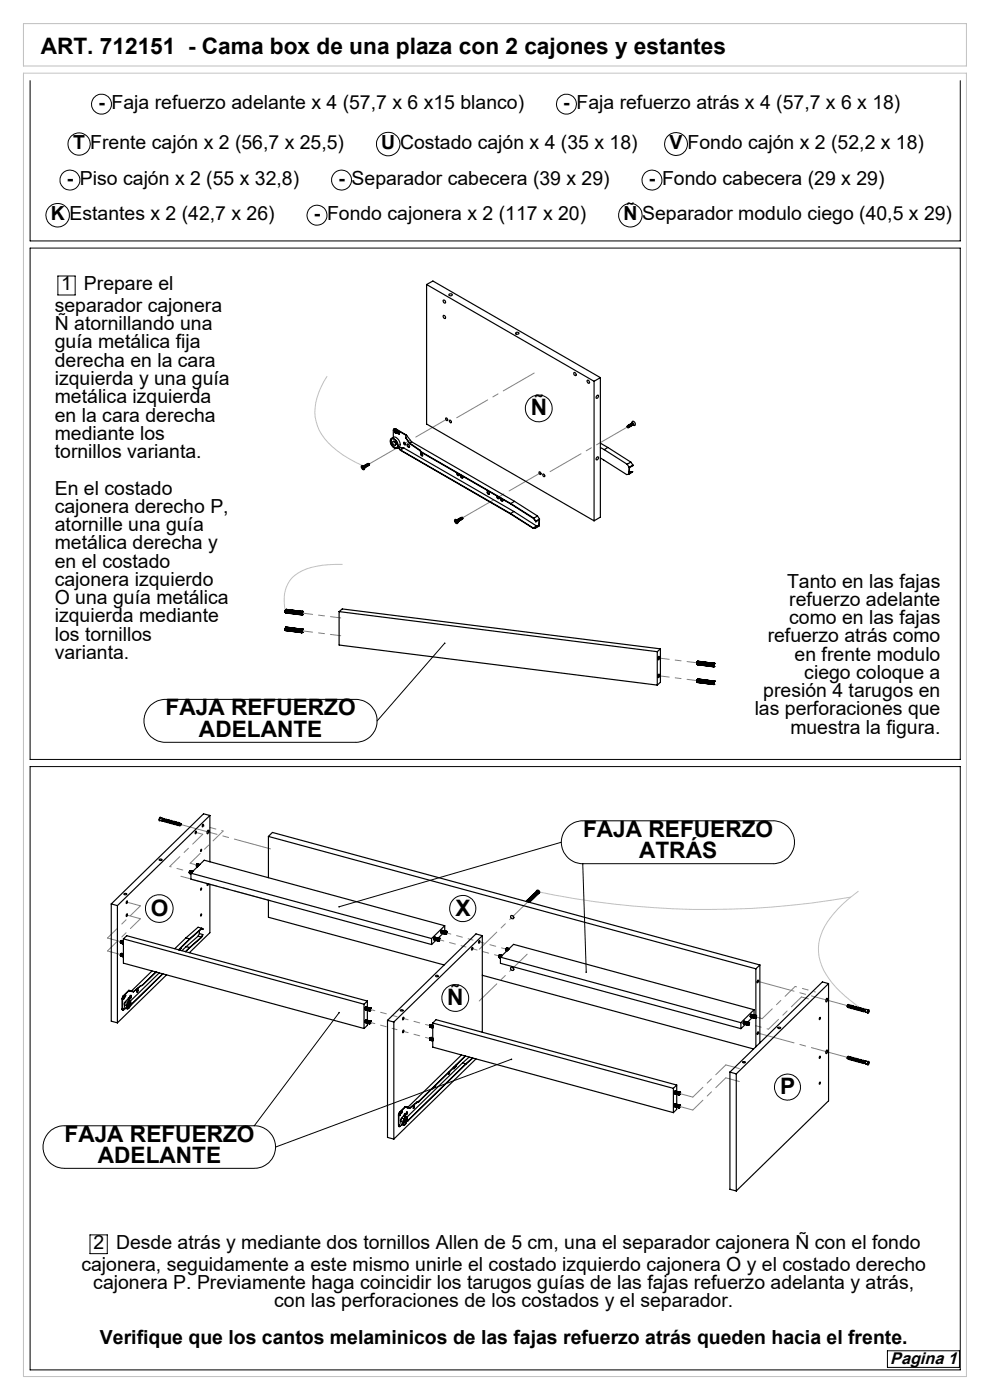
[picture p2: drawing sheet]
<svg xmlns="http://www.w3.org/2000/svg" width="210mm" height="297mm" viewBox="0 0 210 297" stroke-linecap="round" stroke-linejoin="round" font-family="sans-serif">
<path d="M5 15.5h200v276.5h-200zM5 5h200v9h-200zM69.4 79.8a13.5 13.5 0 0 0-2.5 8.7 11 11 0 0 0 4.7 7.2 27.2 27.2 0 0 0 5.4 3.1M72.7 119.7a17.8 17.8 0 0 0-9.4 1.8 6.8 6.8 0 0 0-2.9 7.2l.1 .9M113.5 189.1a174.4 174.4 0 0 0 67 1.2M182.1 189.1a21.2 21.2 0 0 0-8 9.3 9.7 9.7 0 0 0 1.8 9.3 29.8 29.8 0 0 0 8.1 7.1" fill="none" stroke="#c0c0c0" stroke-width=".21"/>
<g fill="none" stroke="#000" stroke-width=".21">
<path d="M6.4 17.1v34h197.3v-34M6.4 52.6h197.3v108.5h-197.3zM12.3 58.6h3.6v4h-3.6zM94.3 136.5l-14.3 16.4M31.8 149.8a4.5 4.5 0 0 1 3.3-1.4h40.4a4.6 4.6 0 0 1 4.5 4.5 4.6 4.6 0 0 1-4.5 4.6h-40.4a4.6 4.6 0 0 1-4.2-2.8 4.6 4.6 0 0 1 .9-4.9zM6.4 162.6h197.3v128h-197.3zM119.1 178.7l-47.2 13.7M120.4 175.5l.2-.2a4.5 4.5 0 0 1 3-1.2h40.4a4.6 4.6 0 0 1 4.5 4.6 4.6 4.6 0 0 1-4.5 4.5h-40.4a4.5 4.5 0 0 1-4.2-2.8 4.5 4.5 0 0 1 1-4.9zM123.6 183.2l.8 23M71.9 214.8l-18 24M108.5 224.7l-50 18.6M10.2 240.4a4.3 4.3 0 0 1 3.5-1.6h40.2a4.5 4.5 0 0 1 4.6 4.5 4.5 4.5 0 0 1-4.6 4.6h-40.2a4.5 4.5 0 0 1-4.1-2.7 4.5 4.5 0 0 1 .6-4.8z"/>
<path d="M19.1 262h3.7v4h-3.7zM188.2 286.6h15.3v3.5h-15.3z"/>
<circle cx="14.8" cy="38.2" r="2.13"/>
<circle cx="16.8" cy="30.6" r="2.36"/>
<circle cx="21.5" cy="22.1" r="2.12"/>
<circle cx="72.4" cy="38.2" r="2.13"/>
<circle cx="82.3" cy="30.6" r="2.49"/>
<circle cx="120.2" cy="22.1" r="2.1"/>
<circle cx="138.3" cy="38.2" r="2.12"/>
<circle cx="143.4" cy="30.5" r="2.42"/>
<circle cx="12.2" cy="45.7" r="2.49"/>
<circle cx="67.2" cy="45.7" r="2.1"/>
<circle cx="133.7" cy="45.7" r="2.49"/>
<circle cx="114.3" cy="86.7" r="2.85"/>
<circle cx="33.8" cy="192.7" r="2.93"/>
<circle cx="98.1" cy="192.8" r="2.78"/>
<circle cx="96.6" cy="211.7" r="2.85"/>
<circle cx="167.1" cy="230.6" r="2.76"/>
</g>
<path d="M43 175.1l4.3 1.2M40.3 185l-4.3-1.2M163 218.3l-4.3-1.1M168.7 209.3l4.3 1.1" fill="none" stroke="#808080" stroke-width=".21" stroke-dasharray="15.2 1.3 1.3 1.3" stroke-dashoffset="14.9"/>
<path d="M47.3 176.3l-7 6.8M29.8 192.2l-7 6.8M29.8 194.9l-7 6.8M36 183.8l7-6.8M161.7 216.1l7-6.8M170 211.5l-7 6.8M147 235.5l7-6.8M147 232.7l7-6.8" fill="none" stroke="#808080" stroke-width=".21" stroke-dasharray="15.2 1.3 1.3 1.3" stroke-dashoffset="12.3"/>
<path d="M43 177l-1.5-.4M22.8 199l2.9 .8M26.9 191.4l2.9 .8M26.9 194.1l2.9 .8M40.3 183.1l1.5 .4M22.8 201.7l2.9 .8M160.2 215.7l1.5 .4M171.5 211.9l-1.5-.4M144.1 232l2.9 .7M144.1 234.7l2.9 .8M154 228.7l2.8 .7M154 225.9l2.8 .8" fill="none" stroke="#808080" stroke-width=".21" stroke-dasharray="15.2 1.3 1.3 1.3"/>
<path d="M94.6 197.9l5.7 1.5M101.7 199.8l5.7 1.6M78.5 214.1l5.7 1.6M84.2 218.4l-5.7-1.5M85.5 216.1l5.8 1.5M98.8 200.9l-5.7-1.6M105.9 202.8l-5.7-1.5M91.3 220.4l-5.8-1.6" fill="none" stroke="#808080" stroke-width=".21" stroke-dasharray="15.2 1.3 1.3 1.3" stroke-dashoffset="14.2"/>
<path d="M38.4 174.9l19 5.2M38.4 185.9l19 5.2M160.8 208.2l19 5.2M160.8 219.2l19 5.1" fill="none" stroke="#808080" stroke-width=".21" stroke-dasharray="15.2 1.3 1.3 1.3" stroke-dashoffset="7.3"/>
<path d="M101.7 201.4l10.1-9.9M101.7 212.4l10.1-10" fill="none" stroke="#808080" stroke-width=".21" stroke-dasharray="15.2 1.3 1.3 1.3" stroke-dashoffset="10"/>
<path d="M78.3 98.4l16.5-9.5M96.9 88.6l16.4-9.5M133.1 90.6l-16.4 9.5M114.6 100.4l-16.5 9.5" fill="none" stroke="#808080" stroke-width=".21" stroke-dasharray="15.2 1.3 1.3 1.3" stroke-dashoffset="7.7"/>
<path d="M64.1 133.8l8.2 1.1M72.3 131.1l-8.2-1M139.8 139.6l8.1 1M139.8 143.4l8.1 1" fill="none" stroke="#808080" stroke-width=".21" stroke-dasharray="15.2 1.3 1.3 1.3" stroke-dashoffset="13"/>
<g fill="#000">
<path d="M94.2 136.3l.3 .1-.1 .2h-.2z"/>
<path d="M71.8 214.7v.2l.2 .1 .1-.2h-.2l.1-.1zM108.4 224.6v.3h.2l.1-.2h-.2l.1-.1zM124.2 206.2l.2 .2a.16 .16 0 0 0 .1-.2 .16 .16 0 0 0-.3 0zM71.8 192.2v.2h.1l-.1 .1h.3l-.1-.3z"/>
</g>
<g fill="none" stroke="#000" stroke-width=".25">
<path d="M90.5 60.4l35.5 20.5M90.5 60.4l1.3-.8 35.6 20.5M90.5 60.4v29.6l35.5 20.5M94.1 66.9a.41 .41 0 0 1 .4 .2 .41 .41 0 0 1-.1 .5 .49 .49 0 0 1-.3-.7zM94.1 63.7a.34 .34 0 0 1 .4 .2 .34 .34 0 0 1-.2 .4l-.2-.2zM95.3 62.4a.34 .34 0 0 1 .4-.1 .34 .34 0 0 1 .2 .3 .34 .34 0 0 1-.4 .2 .34 .34 0 0 1-.2-.4zM109.5 70.5a.31 .31 0 0 1 .4 0 .31 .31 0 0 1 .1 .3 .34 .34 0 0 1-.4 .1 .34 .34 0 0 1-.2-.3zM121.7 79.1a.35 .35 0 0 1 .5 .1 .35 .35 0 0 1-.2 .5l-.3-.3zM76.7 98.8a.48 .48 0 0 1 .5 .3 .48 .48 0 0 1-.1 .6 .69 .69 0 0 1-.4-.9zM76.8 99.1h.1M76.8 99.1l.1 .1M76.8 99.1l.2 .1"/>
<path d="M76.9 99.1v-.2v.5M76.9 99.2v.2M77 98.8l.3 .4M77 99.3l.2 .1zM77 99.2l.2 .1M77 99.1h-.1M77 99.2h-.1M77 99.4h-.1M77.1 98.8l.2 .1 .2 .2-.2 .1M77.3 99v.2M77.3 98.9h.2l-.1 .2M77.3 99.2h.1"/>
<path d="M77.3 99.2v.2M77.4 98.8v.3l.2-.1a.23 .23 0 0 0-.1-.2 .23 .23 0 0 0-.3 0M77.5 98.8h.1v.2M77.5 98.7l.1 .3 .2-.1a.23 .23 0 0 0-.1-.2 .23 .23 0 0 0-.3 0M77.6 98.7h.2v.2M77.7 98.6l.2 .3 .1-.1a.23 .23 0 0 0-.1-.3 .23 .23 0 0 0-.3 .1M77.8 98.5a.2 .2 0 0 1 .3 0 .2 .2 0 0 1-.1 .3l-.1-.3M77.8 98.6l.2 .1v.1M77.9 98.4a.2 .2 0 0 1 .3 0 .2 .2 0 0 1 0 .3l-.1-.3M78 98.5l.2 .1-.1 .1M78.2 98.4l.1-.1 .1 .3M78.3 98.6h.1"/>
<path d="M82.9 93.1a1.34 1.34 0 0 1 1.5 1.8 .68 .68 0 0 1-.7 .2 .68 .68 0 0 1-.6-.5 1.4 1.4 0 0 1-.2-1.5zM83 93a1.09 1.09 0 0 1 1.2-.1 1.09 1.09 0 0 1 .6 1v.7l-.6 .5M83 93.2a1.06 1.06 0 0 1 1.3 1.1 .54 .54 0 0 1-.2 .7 .54 .54 0 0 1-.7-.2 1.26 1.26 0 0 1-.4-1.6zM83.1 93.1a1.27 1.27 0 0 0 1.1 1.8M83.3 93.7a.4 .4 0 0 1 .5 .2 .4 .4 0 0 1-.1 .5l-.4-.3zM83.4 93.7a.46 .46 0 0 1 .5 .2 .46 .46 0 0 1-.1 .5M83.7 91.4l.1-.1 .2 .1v.6l-.3-.4M83.7 91.4v.2M83.8 91.6l.3 .3M83.8 91.4h-.1M83.8 91.6h-.1M83.8 91.4v.2"/>
<path d="M83.9 91a.26 .26 0 0 0-.3 0 .26 .26 0 0 0-.2 .3v1.5M83.9 91.3l-.1 .1M83.9 91l2.2 1.3M84 91h-.4M84 91h-.1M84 91l2.2 1.3M84.3 91.6a.3 .3 0 0 1 .4 .1 .3 .3 0 0 1-.1 .4l-.3-.3zM84.4 91.5l.1 .4 .2 .2M84.4 94.9l.1 .1M84.5 95h.1M84.5 94.9v.1M84.5 94.9l1.1 .1"/>
<path d="M84.5 94.9l.4 .5M84.5 95l.4 .5M84.9 95.4v.1M84.9 95.5h.1M84.9 95.5l23.4 13.5 4.8 3.1 .5-.1M84.9 95.5l23.4 13.4M85.6 95h.1M85.6 95l-.7 .4M85.7 93.8a.27 .27 0 0 1 .3 .2 .27 .27 0 0 1-.2 .4zM85.7 95l23.3 13.5M85.7 95l-.8 .5M85.7 93.8v.2l.3 .3"/>
<path d="M86.1 92.3v.1M86.1 92.4h.1M86.1 92.8l.8 1.2M86.1 92.4v.5l.8 1.2 2.2 1.5M86.2 92.3h.1M86.2 92.3h-.1M86.2 92.3l-.1 .1M86.2 92.3l1.1 1.4M86.4 94.3a.34 .34 0 0 1 .4 .2 .34 .34 0 0 1-.2 .4l-.2-.3zM86.5 94.2l-.1 .3 .4 .4M86.9 94l2.2 1.5M87.3 93.7l-.4 .3"/>
<path d="M87.3 93.7l21.8 12.7M89.1 95.5l.3 .3M89.1 95.5v.1M89.1 95.6l.3 .4M89.2 95.8v.5M89.2 95.8h.1M89.3 96.3l.3 .4M89.3 96.3h-.1M89.3 95.9v.4M89.4 95.8l18.9 11M89.4 96l18.9 10.9 4.9 3.1 .5 .7M89.4 95.8v.2"/>
<path d="M89.6 96.1v.6l-.4-.4M94.5 88.7a.27 .27 0 0 1 .4 .2 .27 .27 0 0 1-.1 .3zM95.3 89.2a.27 .27 0 0 1 .4 .1 .27 .27 0 0 1-.2 .4zM124.5 80.7a.32 .32 0 0 1 .5 .2 .32 .32 0 0 1-.2 .4zM126 80.9v29.6M126.6 83.9l.2-.1a.33 .33 0 0 1 .1 .5 .33 .33 0 0 1-.5 0zM126.6 97l.2-.1a.3 .3 0 0 1 .1 .4 .3 .3 0 0 1-.5 .1zM127.4 94.9l.8 .5M127.4 97.2l5.5 3.5 .5-.1M127.4 94l1.5 .9M127.4 80.1v29.6l-1.4 .8M127.4 80.1l-1.4 .8"/>
<path d="M128.2 95.4l4.8 3.1M128.9 94.9l-.7 .5M128.9 94.9l4.9 3.1M133 90.5l.2 .2zM133 98.5l.5 .6M133.2 90.7h.1M133.2 90.6v.1M133.2 90.6l.1 .1M133.3 90.7h-.2M133.3 90.6h.2a.24 .24 0 0 0-.1-.3 .24 .24 0 0 0-.3 .1h.2v.2M133.3 90.3l.2 .1v.1M133.4 90.2l.2 .4a.23 .23 0 0 0-.1-.3 .23 .23 0 0 0-.3 0"/>
<path d="M133.5 99.1l-.1 1.5M133.5 90.2h.2v.2M133.5 100l.2 .1M133.6 90.1l.2 .3a.23 .23 0 0 0-.1-.3 .23 .23 0 0 0-.3 .1M133.7 90.1l.1 .2M133.8 90l.1 .3a.23 .23 0 0 0 0-.3 .23 .23 0 0 0-.3 .1M133.8 90a.2 .2 0 0 1 .3-.1 .2 .2 0 0 1 0 .3l-.2-.2M133.8 98l-.8 .5M133.8 98l.5 .7M133.8 90l.2 .2M133.9 89.8a.25 .25 0 0 1 .3 0 .25 .25 0 0 1 .2 .3l-.4-.2M134.1 89.7a.3 .3 0 0 1 .1-.4 .3 .3 0 0 1 .4 .3 .35 .35 0 0 1 .2 .4 .35 .35 0 0 1-.4 .2l-.1-.1"/>
<path d="M134.1 89.7l.3 .1v.2l-.2 .1 .1-.1M134.3 98.7l-.8 .4M134.3 98.7l-.8 .5v1.2l.7-.4M96.4 110.3a.48 .48 0 0 1 .6 .2 .48 .48 0 0 1-.1 .6 .69 .69 0 0 1-.5-.8zM96.6 110.6l.1 .1M96.6 110.6h.1M96.6 110.5h.1M96.6 110.5l.2 .1M96.6 110.5v.1M96.7 110.6v-.3v.6M96.7 110.7v.2M96.8 110.2l.3 .4"/>
<path d="M96.8 110.7l.2 .1zM96.8 110.6l.2 .1M96.8 110.5l-.1 .1M96.8 110.6l-.1 .1M96.8 110.8l-.1 .1M96.9 110.3h.2l.2 .3h-.2M97 110.5l.1 .1M97.1 110.3l.2 .1v.1M97.1 110.6h.1M97.1 110.6v.2M97.2 110.2l.1 .3h.1a.23 .23 0 0 0-.1-.3 .23 .23 0 0 0-.3 .1M97.3 110.2h.1v.2"/>
<path d="M97.3 100.5v.4a.31 .31 0 0 1-.3-.2 .31 .31 0 0 1 0-.3v.3l.3 .2M97.3 110.1l.2 .3 .1-.1a.23 .23 0 0 0-.1-.2 .23 .23 0 0 0-.3 .1M97.4 110.1l.2 .2M97.5 110a.21 .21 0 0 1 .4-.1 .2 .2 0 0 1-.1 .3l-.1-.2M97.5 110l.1 .3 .2-.1a.23 .23 0 0 0-.1-.2 .23 .23 0 0 0-.3 .1M97.6 110l.2 .2M97.7 109.9a.2 .2 0 0 1 .3-.1 .2 .2 0 0 1 0 .3l-.1-.2M97.8 109.9l.2 .2M98 109.8h.1l.1 .2M98.1 101a.23 .23 0 0 1 .1 .4 .23 .23 0 0 1-.4-.1l-.1-.5 .2 .4 .2 .2M98.1 110h.1M103.4 104v.5"/>
<path d="M103.4 104.5l.4 .3M103.4 104.5h.1M103.4 104.1v.4M103.8 104.3v.6l-.3-.1-.1-.3M105.7 105.4l.1 .4a.31 .31 0 0 1-.3-.2 .31 .31 0 0 1 0-.3v.2l.3 .3M106.2 105.7a.37 .37 0 0 0 0 .4 .37 .37 0 0 0 .4 .2v-.4M106.3 105.7l.1 .4 .2 .2M108.3 108.9l4.8 3.1M108.3 106.8l4.9 3.1M109 108.5l4.8 3.1M109 108.5l-.7 .4M109.1 106.4l-.8 .4"/>
<path d="M109.1 106.4l4.9 3.1M113.2 109.9l.5 .7M113.6 111.9v.1M113.6 111.9l-.5 .1M113.7 110.6v.1M113.7 110.7l.7-.4-.1 1.2M113.8 111.6l-.7 .4M114 109.5l-.8 .4M114 109.5l.4 .6M114.3 111.5l-.5 .1M114.3 111.5l-.7 .4M114.4 100.1a.28 .28 0 0 1 .3 .2 .28 .28 0 0 1-.2 .3l-.1-.1z"/>
<path d="M114.4 110.1l-.7 .5M114.4 110.1v1.5l-.8 .4M115.1 100.6a.26 .26 0 0 1 .4 .2 .26 .26 0 0 1-.2 .3zM133.7 100.1l-.2 .1M134.2 100l-.8 .6M134.2 100l-.5 .1M60.5 133.5h.1M60.5 129.7v.1M60.5 129.8h.1M60.5 129.9h.1M60.5 133.6l3.4 .4M60.5 133.4l3.4 .4"/>
<path d="M60.5 129.7l3.4 .5M60.5 129.7l3.4 .4M60.5 129.9l3.4 .4M60.5 133.6h.1M60.5 133.4v.1M60.5 133.5l3.4 .4M60.5 129.7h.1M60.5 133.5v.1M60.5 133.5l3.4 .5M60.5 133.7h.1M60.5 133.3h.1M60.5 133.6v.1"/>
<path d="M60.5 129.6l3.4 .5M60.5 129.6h.1M60.5 129.5v.1M60.5 129.5h.1M60.5 133.7l3.4 .4M60.5 133.3l3.4 .5M60.5 133.7l3.4 .5M60.5 133.3l3.5 .4M60.5 129.8l3.4 .4M60.5 129.5l3.4 .5M60.5 130l3.5 .4M60.5 129.5l3.5 .4"/>
<path d="M60.5 129.9l.1 .1 3.4 .5M60.5 133.4h.1M60.5 133.7l.1 .1M60.5 129.8v.1M60.6 133.2l-.1 .1M60.6 133.2h.1M60.6 133.8h.1M60.6 133.1l-.1 .6M60.6 129.5h-.1M60.6 129.4l3.4 .4M60.6 129.4l-.1 .5M60.6 133.1h.1"/>
<path d="M60.6 129.4h.1M60.6 133.8l3.4 .4M60.6 133.2l3.4 .4M60.6 129.4l3.4 .5M60.6 129.4l-.1 .2M60.6 133.1l-.1 .3M60.6 133.1l3.4 .5M60.6 133.1l3.4 .4M60.6 129.3h.1M60.6 129.3l3.5 .4M60.7 129.3h.1M60.7 133l-.1 .1"/>
<path d="M60.7 133l3.4 .5M63.9 133.8v.1M63.9 133.8h.1M63.9 133.9h.1M63.9 134.1h.1M63.9 130.1h.1M63.9 130.1v.1M63.9 130.2h.1M63.9 130.3h.1M63.9 134h.1M63.9 130h.1M63.9 134.2h.2"/>
<path d="M63.9 134.1l.1 .1M63.9 134v.1M63.9 130.3l.1 .1M63.9 130.2v.1M64 133.7h.1M64 134.2h.1M64 133.6h.1M64 129.9h.1M64 129.8v.1M64 130.4h.1M64 129.9l-.1 .5h.2M64 133.7l-.1 .5"/>
<path d="M64 133.7h-.1M64 133.6v.1M64 129.9l-.1 .1M64 129.8h.1M64 130.4v.1M64 130.5h.1M64 129.7h.1M64 133.5h.1M64 129.7v.1M64 133.5v.1M64.1 133.5h.1M64.1 133.6l.1 .3-.2 .2z"/>
<path d="M64.1 134.2h.1M64.1 129.7h-.1M64.1 129.7h.1M64.1 129.8l.1 .4-.2 .1zM64.1 130.4h.1M64.1 129.7l.1 .1M64.1 134.1v.1M64.1 134.1l-.1 .1M64.1 133.5l.1 .1M64.1 130.3l-.1 .1M64.1 129.7v.1M64.1 133.5v.1"/>
<path d="M64.1 133.6h.1M71.9 129.7l67.5 8.6M71.9 129.7v7.1l67.5 8.5M71.9 129.7l.7-.5 67.5 8.5M139.4 138.3v7M139.7 139.3a.37 .37 0 0 1 .2 .3 .37 .37 0 0 1-.3 .3zM140.1 137.7v7l-.7 .6M140.1 137.7l-.7 .6M139.7 143a.35 .35 0 0 1 .2 .4 .35 .35 0 0 1-.3 .3zM147.8 144.6l3.5 .5M147.8 144.4h.1M147.8 144.5h.1"/>
<path d="M147.8 144.6h.1M147.8 140.7h.1M147.8 140.7l3.5 .4M147.8 140.8h.1M147.8 144.4l3.4 .4M147.8 144.4l3.5 .5M147.8 144.5l3.4 .4M147.8 144.5l3.4 .5M147.8 140.6v.3l3.5 .3M147.8 144.4v.2M147.8 144.6l3.5 .4M147.8 140.6l3.5 .5"/>
<path d="M147.8 140.6h.1M147.8 140.8l3.4 .4M147.8 140.8l3.5 .4M147.9 144.7h.1M147.9 140.9h.1M147.9 144.4h.1M147.9 144.3h.1M147.9 144.6v.1M147.9 140.5l3.4 .4M147.9 140.6h.1M147.9 140.5v.1M147.9 140.5h.1"/>
<path d="M147.9 144.4l3.3 .4M147.9 144.4l3.4 .4M147.9 140.9v.1M147.9 144.7v.1M147.9 144.3l3.4 .5M147.9 144.3l3.4 .4M147.9 144.7l3.4 .4M147.9 144.7l3.4 .5M147.9 140.6l3.4 .4M147.9 140.5l3.4 .5M147.9 140.9l3.4 .5M147.9 141l3.4 .4"/>
<path d="M147.9 144.2l3.4 .5M147.9 144.2v.1M147.9 144.2h.1M147.9 144.8h.1M147.9 144.1v.6M147.9 140.4h.1M147.9 141h.1M147.9 140.4v.5M147.9 144.1l-.1 .3M147.9 140.4v.2M147.9 144.2l3.4 .4M147.9 144.1l3.4 .5"/>
<path d="M147.9 140.4l3.4 .5M147.9 140.4l3.4 .4M147.9 141l3.4 .5M148 144.1h.1M148 140.4h.1M148 140.4l3.3 .4M148 140.3h.1M148 140.3l3.4 .4M148 144.1l3.4 .4M148 144h.1M148 144l-.1 .1M148 144l3.4 .5"/>
<path d="M151.2 145h.1M151.2 141.2h.1M151.2 141.1v.1M151.2 144.9v.1M151.2 144.8l.1 .1M151.3 145.2h.1M151.3 145h.1M151.3 144.8h.1M151.3 144.7h.1M151.3 141.4h.1M151.3 141.3h.1M151.3 141.2h.1"/>
<path d="M151.3 141.1h.1M151.3 141v.1M151.3 141h.1M151.3 140.9h.1M151.3 141.1l-.1 .1M151.3 141.2v.3M151.3 145v.2M151.3 144.9l-.1 .1M151.3 145l-.1 .1M151.3 144.6h.1M151.3 140.8v.1M151.3 140.8h.1"/>
<path d="M151.3 144.5h.1M151.3 140.8v.3M151.3 144.6v.3M151.3 144.5v.1M151.3 144.5l.2 .1M151.3 141.4v.1M151.4 145.2h.1M151.4 141.4h.1M151.4 145.2h-.1M151.4 144.5h.1M151.4 141.4h-.1M151.4 140.8h.1"/>
<path d="M151.4 140.8l.1 .4-.1 .2zM151.4 145.1l-.1 .1M151.4 144.6l.1 .4-.1 .1zM151.4 145.1v.1M151.4 144.5l.1 .1M151.5 144.6h.1M151.5 140.8h.1M34.1 173.5l-.1-.1-.2 .2a.27 .27 0 0 0-.1 .3 .27 .27 0 0 0 .2 .2h.1M34.5 174.1l-.1 .1M34.5 174h.1M34.5 174l-.1 .1M34.5 174l.3 .1-.2 .2-.2-.2"/>
<path d="M34.5 173.6l-.4-.1-.2 .3v.3l.5 .1M34.6 173.7l-.1 .3M34.6 173.7l-.1-.1-.1 .2v.4M34.6 173.7l.2 .1M34.9 173.6v.5l.2 .1-.2 .2-.1-.2zM34.9 173.8l.3 .1M35.3 173.9v.4h.2l-.1 .1a.4 .4 0 0 1-.1-.6l.2 .2M35.6 174v-.1a.37 .37 0 0 0 .1 .6l.1-.1M35.6 174v.3l.2 .2M35.6 174l.3 .1M36 174.1v-.1a.39 .39 0 0 0 .1 .6l.1-.1M36 174.1l-.1 .3 .3 .2"/>
<path d="M36 174.1l.2 .1M36.3 174.2v-.1a.39 .39 0 0 0 .1 .6l.1-.1M36.3 174.2v.3l.2 .2M36.3 174.2l.3 .1M36.7 174.3v-.1a.37 .37 0 0 0 .1 .6l.1-.1M36.7 174.3l.1 .4M36.7 174.3h.2M36.8 174.7l.1 .1M37 174.4v-.2a.39 .39 0 0 0 .1 .7l.2-.1M37 174.4v.3l.3 .1M37 174.4h.3M37.4 174.5v-.2l-.1 .6 .1 .1 .2-.1"/>
<path d="M37.4 174.5v.3l.2 .1M37.4 174.5l.3 .1M37.7 174.6l.1-.2a.37 .37 0 0 0-.2 .4 .37 .37 0 0 0 .3 .3l.1-.1M37.7 174.6v.3l.3 .1M37.7 174.6l.3 .1M38 174.6l.1 .4 .2 .1-.2 .1-.1-.2zM38.1 174.7l.4 .1M38.3 174.8l.2 .1-.2 .2zM41.6 176.3l.1 .3-.2 .3a.31 .31 0 0 1-.1-.3 .31 .31 0 0 1 .2-.3zM43 174.9a.31 .31 0 0 1 .2 .3 .31 .31 0 0 1-.2 .2l-.1-.2zM44.1 176.1l.2 .1v.2l-.3 .5zM44.5 173l-1.3-.4-19.6 19.2"/>
<path d="M44.5 173l-19.6 19.1M44.5 173v9.8M56.9 177.4l103.4 28.1M56.9 177.4v8.8M56.9 177.4l.9-.8 103.4 28.1M23.6 191.8l1.3 .3M23.6 191.8v24.8l1.3 .4M24.9 192.1v24.9M25.5 199.9l.7 .2M25.5 199.9h.1M25.6 199.8h.1M25.6 199.7h.1"/>
<path d="M25.6 199.9v.1M25.6 200h.1M25.6 199.7v.2M25.6 200l.6 .2M25.6 199.8l.6 .2-.6-.2M25.6 199.8l.6 .2-.6-.1M25.6 199.7l.6 .2M25.6 199.9h-.1M25.6 199.9l.6 .2-.7-.1M25.6 199.7l.6 .1-.6-.1M25.6 199.6h.1M25.6 199.6l-.1 .4"/>
<path d="M25.6 199.6l.6 .2M25.6 199.6l.6 .1M25.7 199.6h.1M25.7 199.6l-.1 .1M25.7 199.6l.5 .1M25.7 199.5v.1M25.8 199.5h.1M25.8 199.5l.4 .1M26.2 199.2v5.1l51 13.9M26.2 199.2l51 13.8M26.2 199.2l.7-.7 51 13.9M26.3 189.6h.1a.25 .25 0 0 1 .3-.1 .25 .25 0 0 1 .1 .3h-.3z"/>
<path d="M26.9 193.9l.1-.1v.2a.24 .24 0 0 1 0 .3 .24 .24 0 0 1-.2 .1zM26.9 191.2l.1-.1v.2a.22 .22 0 0 1 0 .2 .22 .22 0 0 1-.2 .1zM33.8 182.3h.1a.26 .26 0 0 1 .3-.1 .26 .26 0 0 1 .1 .3 .25 .25 0 0 1-.3 .1 .25 .25 0 0 1-.2-.3zM39.4 199l.8 .2M39.4 199l-2.3 2.3M40.2 185.1h.1M40.2 185.1v.2M40.2 185l.4 .1M40.2 185h.1M40.2 185.1l.4 .1M40.2 185.1l.3 .1-.3-.1M40.2 185.1l.3 .2"/>
<path d="M40.2 185.2l.3 .1M40.2 184.9h.1M40.2 184.9v.1M40.2 185.2h.1M40.2 185v.1M40.2 184.9l.5 .2-.5-.1M40.2 185l.4 .2M40.2 184.9l.5 .1M40.2 185.3h.3M40.2 185.3l.3 .1-.2-.1M40.2 199.2l-2.3 2.3M40.3 184.9h.1"/>
<path d="M40.3 185.3h.1M40.3 184.9l.4 .1M40.3 184.8h.1M40.3 184.8l-.1 .4M40.3 184.9l.5 .1M40.3 184.8l.5 .2M40.3 184.7v.2M40.3 184.8l.5 .1-.5-.1M40.3 184.7l.6 .2M40.4 184.7l.5 .2-.5-.2M40.5 185.2v1.3l51 13.9M40.5 185.2l51 13.9"/>
<path d="M40.5 185.2l2.8-2.7 51 13.9M41.7 183.7l.3 .1M41.7 183.8h.2M41.7 183.7h.1M41.7 183.8h.1M41.7 183.6h.1M41.7 183.5h.1M41.7 183.5l.5 .2M41.7 183.5l.4 .2M41.7 183.5v.1M41.7 183.5l.4 .2-.4-.1M41.7 183.6l.4 .1h-.4"/>
<path d="M41.7 183.6v.1M41.7 183.7v.1M41.7 183.8l.2 .1M41.7 183.4h.1M41.7 183.5l.5 .1M41.7 183.4l.5 .2-.5-.1M41.7 183.4v.1M41.7 183.4l.6 .1-.5-.1M41.7 183.4l.5 .1M41.8 183.4h.1M41.8 183.4l.5 .1M41.8 183.3h.1"/>
<path d="M41.8 183.3v.1M41.8 183.3l-.1 .4M41.8 183.3l.5 .1M41.9 183.3h.1M41.9 183.3h-.1M41.9 183.3l.5 .1-.6-.1M41.9 183.3l.5 .1M42 198.6l-2.5 2.2M42 198.6l.7 .2M42.3 197.4v.6M42.3 198l-.3 .6M42.3 198l.7 .3"/>
<path d="M42.7 180.2l-.1 .5zM42.7 188.4l.1 .2-.2 .3zM42.7 198.8l-2.5 2.2M42.8 197.1h.2M42.8 196.9l-2.6 2.3M42.8 196.9l.2 .2M42.8 196.9l-.8-.2-2.6 2.3M43 198.3l-.3 .5M43 198.3l-.2 .6-3.4 3 .8-.9M43 197.1l-.2-.1-4.8 4.4M43.9 187.5l.1 .4 .2-.4M44.5 187.6v10.3l-4.3 4.2"/>
<path d="M56.9 191v3.6l37.3 10.1M91.5 199.1v1.3M92.1 199.1l.8 .3M92.1 199.2l.8 .2M92.1 199.3l.8 .3M92.1 199.4l.8 .2M92.1 199l.9 .2M92.2 198.9l.9 .2M92.3 198.8l.8 .3M92.3 198.8l.8 .2M92.3 198.8l-.2 .6 .9 .2M92.5 199.5l-1 .9"/>
<path d="M92.9 199.4h.1M92.9 199.6h.1M92.9 199.5h.1M92.9 199.4v.1M92.9 199.3v.1M92.9 199.3h.1M92.9 199.3v.3M92.9 199.3l-.8-.2 .8 .2M92.9 199.4l-.9-.2 .9 .3M92.9 199.5l-.9-.2 .9 .2M93 199.6h.1M93 199.2l-.1 .1"/>
<path d="M93 199.2h.1M93 199.1h.1M93 199.1v.1M93 199.1l-.9-.2 .9 .3M93.1 199.2l.1-.1v.3l-.2 .2zM93.1 199.1h.1M93.1 199.6h.1M93.1 199.6h-.1M93.1 199.1h-.1M93.1 199v.1M93.2 199.1h.1M93.6 197.6l.8 .3"/>
<path d="M93.6 197.7l.8 .2M93.6 197.8l.8 .2M93.6 197.8l.8 .3M93.6 197.6l.8 .2M93.6 197.5l.9 .3M93.6 197.9l.8 .3M93.6 197.4l.9 .3M93.7 197.4l.8 .3M93.7 197.4l.8 .2M93.9 198l-.9 1M94.3 196.4v1.1M94.3 196.4l-2.8 2.7"/>
<path d="M94.4 198.1h.1M94.4 198v.1M94.4 198h.1M94.4 197.9h.1M94.4 197.8v.4M94.4 198l-.8-.3 .8 .3M94.4 198.2h.1M94.4 198.1v.1M94.4 197.8h.1M94.4 197.8v.1M94.4 198.2l-.8-.3 .9 .3M94.5 197.8h-.1"/>
<path d="M94.5 197.7h.1M94.5 198.2h.1M94.5 197.7l-.9-.2 .9 .2M94.5 198.1v.1M94.5 197.6v.1M94.5 197.6h.1M94.5 198.1h.1M94.5 197.6h.2M94.6 197.7l.1 .1-.2 .3zM94.6 197.6h.1M94.6 197.6h-.1M94.6 197.6l-.9-.2-.1 .3v.2"/>
<path d="M94.6 197.6l.1 .1M94.7 197.7h.1M94.7 197.6v.1M101.7 199.5l.1 .3-.2 .3a.31 .31 0 0 1-.1-.3 .31 .31 0 0 1 .2-.3zM102.3 198.5l-18.8 18.3M102.3 198.5v20.5M102.3 198.5l-1.3-.4-18.8 18.4M111.7 191.2a.35 .35 0 0 1 .4-.2 .35 .35 0 0 1 .2 .4M111.8 191.2h.3l.1 .2M111.8 191.2l-.1 .1M111.9 191a.32 .32 0 0 1 .4-.2 .32 .32 0 0 1 .1 .5M111.9 191.3l.2 .1"/>
<path d="M112 191h.4l-.1 .2M112 190.8a.33 .33 0 0 1 .5-.1 .33 .33 0 0 1 .1 .4h-.1M112.2 191.4h.1M112.2 190.8h.3v.3M112.2 190.6a.34 .34 0 0 1 .5-.1 .34 .34 0 0 1 .1 .5h-.1M112.4 190.6h.2l.1 .2M112.4 190.5a.31 .31 0 0 1 .5-.2 .31 .31 0 0 1 0 .5M112.6 190.5h.3v.2M112.6 190.2a.33 .33 0 0 1 .5-.1 .33 .33 0 0 1 .1 .5h-.1M112.7 190.3l.3-.1 .1 .3M112.7 190.8v.1M112.8 190.1a.31 .31 0 0 1 .4-.2 .31 .31 0 0 1 .1 .5"/>
<path d="M112.9 190.1h.3l.1 .2M113 189.9a.32 .32 0 0 1 .4-.1 .32 .32 0 0 1 .2 .4h-.1M113.1 189.9h.3l.1 .2M113.2 189.7a.32 .32 0 0 1 .4-.1 .32 .32 0 0 1 .1 .4M113.3 189.7h.3l.1 .2M113.3 189.5a.33 .33 0 0 1 .5-.1 .33 .33 0 0 1 .1 .5h-.1M113.5 189.5a.22 .22 0 0 1 .3 0 .22 .22 0 0 1 0 .3M113.6 189.3a.3 .3 0 0 1 .4 0 .3 .3 0 0 1 .1 .4M113.7 189.3l.2-.3a.31 .31 0 0 1 .3 .1 .31 .31 0 0 1 .1 .3l-.2 .3M113.7 189.9l-.1 .1M113.7 189.3l.3 .2M113.8 189.1a.34 .34 0 0 1 .6-.1 .34 .34 0 0 1-.2 .5"/>
<path d="M25.5 202.7h.1M25.5 202.7l.7 .2-.6-.1M25.6 202.8h.1M25.6 202.5h.1M25.6 202.6h.1M25.6 202.7h.1M25.6 202.5l.6 .2M25.6 202.6l.6 .1M25.6 202.5v.1M25.6 202.7v.1M25.6 202.6l.6 .2M25.6 202.6l-.1 .1"/>
<path d="M25.6 202.6l.6 .2-.6-.1M25.6 202.7l.6 .2-.6-.1M25.6 202.8l.6 .2-.6-.2M25.6 200.1l.6 .1M25.6 202.4h.1M25.6 200.1h.1M25.6 202.5l.6 .1-.6-.1M25.6 202.4l.6 .2M25.6 202.5l.6 .1M25.6 202.4v.1M25.6 200.1l.6 .2M25.6 202.3v.1"/>
<path d="M25.6 202.3l-.1 .4M25.6 202.4l.6 .1M25.6 202.3l.6 .2M25.7 202.3h.1M25.8 202.2l.4 .2-.6-.1M25.8 202.3h.1M25.9 214.1l.2 .2M25.9 211.9l.1 2.1M25.9 211.9h.1M25.9 214.1l.1 .1M26 214l.1-.1v.2M26 211.9v2.1"/>
<path d="M26 214.1h.1M26 214.1h-.1M26 214v.1M26.1 214.1l-.1 .1M26.1 211.3l-.2 .6M26.1 211.3h.1M26.2 211.3l-.2 .6M26.2 211.7l-.1 .3M26.2 211.5l.2 .1M26.2 211.5v.2M26.2 211.7h.2M26.4 211.6l-.1-.1-.2 .2 .1 .3 .2-.3"/>
<path d="M26.4 211.6v.1M26.4 213.3h.1M26.6 214l-.5 .3-.1-.1M26.6 211.1l.1 .2-.2 .2zM26.6 214h.1M26.6 213.9v.1M26.6 212.6h.1M26.6 212.6l-.2 .3v.4M26.6 211.1l-.1 .4M26.6 213.9l.5 .1M27.2 212.5a.28 .28 0 0 1 .3-.2 .28 .28 0 0 1 .2 .4l-.1 .6a.52 .52 0 0 1-.6 .6l-.1-.7zM27.2 212.4a.27 .27 0 0 1 .3-.2 .27 .27 0 0 1 .2 .3v.7a.57 .57 0 0 1-.2 .6 .57 .57 0 0 1-.6 .1l-.1-.5z"/>
<path d="M27.3 211.7l-.2 .4 .2-.4v.4M27.3 212.8l.1 .1-.1 .5a.32 .32 0 0 1-.2-.3 .32 .32 0 0 1 .2-.3zM27.3 210.1h.1M27.3 210.1l-1.2 1.2M27.3 210.1l.6 .1M27.4 210.1h.1M27.4 212.8l-.3 .2v.4l.1 .1M27.4 210.1l-1.2 1.2M27.4 210.3h.4M27.4 210.1v.2M27.4 210.1l.4 .2M27.5 212.3v1.1l-.5 .5"/>
<path d="M27.6 212.2l-.5-.1a1.41 1.41 0 0 0-.5 1.8M27.6 211.5v.2zM27.6 211.2h.1a.37 .37 0 0 1 .2 .3 .37 .37 0 0 1-.3 .4 .39 .39 0 0 1 0-.7zM27.7 211.5h.1M27.7 211.3v.4M27.7 211.7h.1M27.7 211.2l.1 .3-.1 .3a.28 .28 0 0 1-.2-.3 .28 .28 0 0 1 .2-.3zM27.7 213.1h.1M27.7 213h.2M27.7 211.4l.1 .1M27.8 211.5h-.1M27.8 210.3h.1"/>
<path d="M27.8 211.5l-.2 .1M27.8 213.1h-.1M27.8 210.3l.5 .1M27.9 213l-.1 .1M27.9 213.1l-.2 .2M27.9 213v.1M27.9 210.2l.4 .2M29.1 209.8v.7l.2-.4M29.2 210.1l-.1 .4M29.2 210.1h.1M29.2 209.7v.4M29.2 209.7h.1"/>
<path d="M29.3 209.7v.4M29.8 209.2l-1.5 1.2M29.8 209.2h.1M29.8 209.2l-1.5 1.2-.5-.1M30.2 209l-.4 .2M30.2 209v.1M30.2 209.1l-.4 .1M32.2 206l-4.3 4.2M33.1 206.2l-2.9 2.8M33.1 206.2h.2M33.1 206.2l-2.9 2.9M33.2 206.2l-.1 .1"/>
<path d="M33.8 206.4l-6.1 5.9M34.5 206.6l-6.6 6.4M34.6 206.6l-6.7 6.5M35.3 206.8l-10.4 10.2M38.1 201.4h.1M38.1 201.4v.1M38.1 201.5h.1M38.1 201.3h.1M38.1 201.3v.2M38.2 201.2h.1M38.2 201.2l-.1 .3M38.2 201.2l-.2 .3"/>
<path d="M38.3 201.2l-.1 .4M39.5 200.8l-.9 .9M39.5 200.8l.7 .2M77.2 213v5.2M77.4 216.7l.9 .3M77.4 216.9l.9 .3M77.4 213.9l.9 .3M77.4 214l.9 .2M77.4 214.1l.9 .3M77.5 216.6l.8 .2M77.5 213.8l.8 .3M77.5 213.9l.8 .2"/>
<path d="M77.5 213.8l.8 .2M77.5 214.2l.8 .2M77.5 213.7l.9 .3M77.5 216.4l.9 .2M77.5 213.7l.9 .2M77.6 216.4l.8 .2M77.9 212.4l-.7 .6M77.9 212.4v1.3M77.9 214.3v2.1M77.9 217.1v.4l-.7 .7M78.3 217.1h.1M78.3 217v.1"/>
<path d="M78.3 217h.1M78.3 216.9v.1M78.3 216.9h.1M78.3 216.8h.1M78.3 214.4h.1M78.3 214.3h.1M78.3 214.2v.1M78.3 214.2h.1M78.3 214.1v.1M78.3 214.1h.1M78.3 214.1v.3M78.3 216.8v.1"/>
<path d="M78.3 216.9l-.9-.2 .9 .3M78.3 217l-.9-.2 .9 .3M78.3 214.1l-.9-.2 .9 .3M78.3 214.2l-.9-.2 .9 .3M78.3 214.3l-.9-.2 .9 .2M78.3 216.7h.1M78.3 214v.1M78.3 214h.1M78.3 216.7v.1M78.3 217.1v.1M78.3 216.8l-.9-.2 .9 .3M78.3 216.7l-.8-.2 .8 .3"/>
<path d="M78.4 217.1h.1M78.4 216.7h-.1M78.4 216.7h.1M78.4 214.4h.1M78.4 214l-.1 .1M78.4 216.6v.1M78.4 213.9v.1M78.4 213.9h.1M78.4 216.6h.1M78.4 216.7l-.9-.2 .9 .2M78.4 217.1l-.1 .1M78.4 213.9l-.9-.2 .9 .3"/>
<path d="M78.4 214.3h.1M78.4 214.3v.1M78.5 216.7v.3l-.1 .1zM78.5 216.6h.1M78.5 213.9l-.9-.3 .8 .3M78.5 213.9l-.1 .5zM78.5 213.9h.1M78.5 213.9l-.9-.3-.2 .4 .1 .2M78.5 216.6l-.9-.2-.1 .6M78.5 216.7h.1M78.5 213.9v.1M78.5 216.6v.1"/>
<path d="M82.2 216.5l1.3 .3M82.2 216.5v24.8l1.3 .3M83.5 216.8v24.8M84.9 214.3l.1-.1a.26 .26 0 0 1 .3 0 .26 .26 0 0 1 .2 .2l-.5 .1zM85.5 218.5l.2 .3-.2 .3a.28 .28 0 0 1-.2-.3 .28 .28 0 0 1 .2-.3zM85.5 215.8l.2 .2-.2 .4a.31 .31 0 0 1-.2-.3 .31 .31 0 0 1 .2-.3zM91.2 217.9h.1M91.2 217.6h.1M91.2 217.6l.6 .2M91.2 217.7h.1M91.2 217.8h.1M91.2 217.7l.6 .1"/>
<path d="M91.2 217.7l.6 .2-.6-.1M91.2 217.8l.6 .1-.6-.1M91.2 217.8l.6 .2-.6-.1M91.2 217.9l.6 .1M91.2 217.5v.3M91.2 217.9l.6 .2M91.2 217.5l.6 .2M91.2 217.6l.6 .1M91.2 217.5h.1M91.3 217.5h.1M91.3 217.5l.5 .2M91.3 217.5l.5 .1"/>
<path d="M91.3 217.4h.1M91.3 217.4v.1M91.3 217.4l-.1 .4M91.3 217.4l.5 .2M91.3 217.4l.5 .1-.4-.1M91.4 217.3h.1M91.4 217.3l.4 .1M91.8 217l.7-.7 51 13.9M91.8 217l51 13.9M91.8 217v5.1l51 13.9M92.4 207l.1-.1a.25 .25 0 0 1 .3 0 .25 .25 0 0 1 .1 .3 .27 .27 0 0 1-.3 0 .27 .27 0 0 1-.2-.2zM100.1 201h.2v.2l-.2 .4z"/>
<path d="M102.3 206.9l57.5 15.6M105.8 203h.1M105.8 203l.4 .1-.4-.1M105.8 202.9l51.4 14.1M105.8 202.9h.1M105.8 202.8h.1M105.9 202.8h.1M105.8 203.1h.1M105.8 203v.1M105.8 202.9l.4 .1-.4-.1M105.8 202.8l.5 .1-.5-.1M105.8 202.9l.4 .2"/>
<path d="M105.8 202.9v.1M105.8 203.1l.4 .1M105.9 202.7h.1M105.9 203.1h.1M105.9 202.7l-.1 .2M105.9 202.7l.4 .2-.5-.1M105.9 202.7l.5 .1M105.9 202.6l-.1 .4M105.9 202.6h.1M105.9 202.6v.1M105.9 202.6l.5 .2-.5-.2M106 202.6h-.1"/>
<path d="M106 202.6l.5 .1M106 202.6h.1M106 202.6l.5 .1-.6-.1M106.2 203.1v1.3l51 13.8M106.2 203.1l2.7-2.8 51 13.9M107.3 201.6h.1M107.3 201.4h.1M107.3 201.4v.1M107.3 201.5h.1M107.3 201.5l.2 .2M107.3 201.4l.4 .1M107.3 201.4l.4 .1h-.4"/>
<path d="M107.3 201.5l.4 .1M107.3 201.5l.3 .1M107.3 201.5l.3 .1h-.3M107.3 201.6h.3M107.3 201.6l.3 .1M107.3 201.6l.2 .1M107.4 201.3h.1M107.4 201.4h-.1M107.4 201.3l.4 .2-.5-.1M107.4 201.3l.4 .1h-.5M107.4 201.3l-.1 .1M107.4 201.2h.1"/>
<path d="M107.4 201.7h.1M107.4 201.3l.4 .1-.4-.1M107.4 201.2v.1M107.4 201.2l.5 .2M107.4 201.2l.5 .1-.5-.1M107.4 201.2l-.1 .4M107.4 201.2l.6 .1M107.5 201.2h.1M107.5 201.1h.1M107.5 201.1l.5 .1M157.2 217v1.2M157.7 217l.8 .2"/>
<path d="M157.7 217.1l.8 .2M157.7 217.2l.8 .2M157.7 216.8l.9 .3M157.8 216.7l.8 .3M157.8 216.7l.9 .2M157.9 216.7l.8 .2M157.9 216.7l-.2 .2 .1 .3M157.9 216.6l.8 .3M158.1 217.3l-.9 .9M158.5 217.3l-.8-.2 .8 .3M158.5 217.3h.1M158.5 217.4h.1"/>
<path d="M158.5 217.3v.1M158.5 217.2h.1M158.5 217.1h.1M158.5 217.4h.2M158.5 217.1l-.8-.2 .8 .3M158.5 217.2l-.8-.2 .8 .3M158.6 217.4h.1M158.6 217.1h.1M158.6 217l-.1 .4M158.6 217.1l-.9-.3 .9 .3M158.6 217h.1M158.6 217l-.8-.2 .8 .2"/>
<path d="M158.6 217l-.1 .2M158.6 216.9v.1M158.7 216.9l-.1 .1M158.7 216.9h.1M158.7 217.4h.1M158.7 217.4h-.1M158.7 217l.1 .1-.2 .3zM158.8 216.9h.1M158.8 217h.1M158.8 216.9v.1M159.2 215.6l.8 .2zM159.2 215.6l.8 .3"/>
<path d="M159.2 215.4l.9 .2M159.2 215.3l.9 .3M159.3 215.3l.8 .2M159.3 215.2l.9 .2M159.4 215.2l-.2 .3v.3M159.6 215.9l-1 .9M159.9 214.2l-2.7 2.8M159.9 214.2v1.2M160 215.9h.1M160 215.8h.1M160 215.9l-.8-.2 .8 .2M160 215.7h.1"/>
<path d="M160 215.9l.1 .1M160.1 216h.1M160.1 215.7h.1M160.1 215.6h.1M160.1 216l-.9-.2 .9 .2M160.1 215.7l-.9-.2 .8 .3M160.1 215.7l-.1 .1M160.1 215.6v.4M160.1 215.7l-.9-.3 .9 .3M160.1 215.6l-.9-.2 .9 .2M160.1 215.5h.1M160.1 215.5l-.8-.2 .8 .2"/>
<path d="M160.2 215.5h.1M160.2 215.5h-.1M160.2 215.4l-.1 .1M160.2 215.9l-.1 .1M160.2 215.4v.1M160.2 215.4h.1M160.2 215.5l.1 .2-.2 .2zM160.2 215.4l.1 .1M160.3 215.5h.1M160.3 215.4l-.2 .1M160.3 205.5v16.6M160.7 208l.1-.1a.31 .31 0 0 1 .1 .3 .31 .31 0 0 1-.2 .3z"/>
<path d="M160.8 218.9a.31 .31 0 0 1 .1 .3 .31 .31 0 0 1-.2 .3l-.1-.3zM161.2 204.7l-.9 .8M161.2 204.7v16.6M165 218l.1-.1a.26 .26 0 0 1 .3 0 .26 .26 0 0 1 .2 .2l-.4 .1zM173.9 215.9l.1 .1-.2 .3zM175.4 211.8a.47 .47 0 0 1 0 .7h-.1a.47 .47 0 0 1 .1-.7zM175.8 208.7l-19.6 19.1M175.8 208.7v24.8l-19.6 19.2M175.8 208.7l-1.4-.4-19.6 19.1M179.9 213.2l-.2 .2 .1 .2M180 213.2v-.1a.37 .37 0 0 0-.2 .4 .37 .37 0 0 0 .3 .3l.1-.1M180.2 213.3h-.3l.1 .3 .2 .1"/>
<path d="M180.3 213.3v-.2l-.1 .6 .1 .2 .2-.2M180.6 213.4h-.3v.3l.3 .1M180.7 213.3a.44 .44 0 0 0 .2 .6l-.2 .1-.2-.2zM180.7 213.4l.2 .1M181 213.5v-.1a.37 .37 0 0 0-.1 .3 .37 .37 0 0 0 .2 .4l.1-.1M181.3 213.6h-.3l.1 .4h.2M181.4 213.6v-.1a.37 .37 0 0 0-.2 .4 .37 .37 0 0 0 .3 .3l.1-.1M181.6 213.7h-.3l.1 .3 .2 .1M181.7 213.7l.1 .4 .2 .1M181.7 213.7l.3 .1M181.8 213.7l-.1-.2-.1 .7 .4-.1M182.1 213.8v-.1a.37 .37 0 0 0-.2 .3 .37 .37 0 0 0 .3 .3l.1-.1"/>
<path d="M182.4 213.9h-.4l.1 .3 .2 .1M182.4 213.9l.1 .4 .2 .1M182.7 214l-.2-.2a.37 .37 0 0 0-.2 .3 .37 .37 0 0 0 .2 .4l.2-.2M182.8 214v.3l.2 .2M182.8 214v-.2l-.1 .7 .3-.1M182.8 214l.3 .1M183.2 214.1v.4l.3 .1M183.2 214.1v-.1a.37 .37 0 0 0-.2 .3 .37 .37 0 0 0 .2 .3h.1M183.2 214.1l.2 .1M183.5 214.5l.1 .2M183.5 214.2v.3M183.5 214.2v-.2l-.1 .6 .1-.1"/>
<path d="M183.5 214.2h.1M183.7 214.2l-.2 .3M184.1 214.3l.2-.1 .1 .3a.27 .27 0 0 1 0 .3 .27 .27 0 0 1-.4 0zM184.1 214.6l.1 .1M184.2 214.2l-.5-.1-.2 .4 .1 .2 .4 .1M184.2 214.5v.2M184.2 214.5h.1M184.2 214.2l-.2 .4v.3M184.3 214.5l-.1 .2M84.5 238.8l.2 .2M84.5 236.6h.1M84.5 236.6l.1 2.1"/>
<path d="M84.5 238.8h.1M84.6 238.7l.1-.1v.2M84.6 236.6v2.1M84.6 238.7l.1 .1M84.6 238.7l-.1 .1M84.7 238.6l-.1 .1M84.7 238.8h-.1M84.7 235.9l-.2 .7M84.7 235.9l.1 .1M84.8 236l-.2 .6M84.9 236.4l-.1 .2M84.9 236.2h.1"/>
<path d="M84.9 236.1v.3M84.9 236.4h.1M84.9 236.2v-.1l-.1 .3v.3l.1-.3M84.9 236.2v.2M85.2 238.6l-.4 .4-.2-.2M85.2 235.7l-.1 .4M85.2 238.6h.1M85.2 237.2h.1M85.2 237.2l-.3 .5 .2 .2M85.2 238.6l.5 .1M85.3 238.6h-.1M85.7 236.7a.27 .27 0 0 1 0-.3 .27 .27 0 0 1 .3-.1l-.1 .5"/>
<path d="M85.7 236.7a1.32 1.32 0 0 0-.5 1.9M85.7 236.7l.5 .2M85.8 236.7l.1-.3v.4M85.8 236.6v.1M85.8 236.6h.1M85.8 236.6v.2M85.9 237.1l.1-.1a.99 .99 0 0 1 0 1.5 .27 .27 0 0 1-.4 .1 .27 .27 0 0 1-.1-.4zM85.9 237a.37 .37 0 0 1 .5 0 .37 .37 0 0 1 0 .5l-.1 .4a.79 .79 0 0 1-.7 .8l-.1-.6zM85.9 237.5l.2 .1a.3 .3 0 0 1 0 .4 .3 .3 0 0 1-.3 .1zM85.9 236.5l.1-.1-.1 .2M85.9 236.5v-.1v.2M85.9 236.6v.2"/>
<path d="M85.9 236.5l-.1 .1M85.9 234.8l1 .2M85.9 234.8h.2M85.9 234.8l-1.2 1.1M86 237.5h-.2a.37 .37 0 0 0 0 .6M86 234.8l-1.2 1.2M86 234.8v.1l.4 .1M86.1 237l.1 .2-.1 .7-.4 .7M86.1 234.8h.1M86.1 234.8l.3 .1M86.3 235.9l.1 .1a.24 .24 0 0 1 0 .3 .24 .24 0 0 1-.3 .1zM86.3 235.9l-.1 .5 .1-.5"/>
<path d="M86.3 237.7l.1 .1M86.3 237.7h.2M86.4 237.8h-.1M86.4 234.9v.1M86.4 234.9l.5 .1M86.5 237.8h.1M86.5 237.8l-.2 .1M86.5 237.7l-.1 .1M86.5 237.7v.1M87.7 234.5v.7l.2-.4M87.8 234.8l-.1 .3M87.8 234.8h.1"/>
<path d="M87.9 234.3v.1M87.9 234.4v.4M87.9 234.4l-.1 .4M88.4 233.8l-1.5 1.2M88.4 233.8v.1M88.4 233.9l-1.5 1.2-.5-.1M88.8 233.6l-.4 .2M88.8 233.6v.1M88.8 233.7l-.4 .2M91.2 220.6h.1M91.2 220.4h.1M91.2 220.4v.1"/>
<path d="M91.2 220.5h.1M91.2 220.4v.3M91.2 220.4l.6 .2M91.2 220.4l.6 .1M91.2 220.5l.6 .1M91.2 220.5l.6 .2M91.2 220.6l.6 .2M91.2 220.6l.6 .2-.6-.1M91.2 220.3h.1M91.2 220.3v.1M91.2 220.7h.1M91.2 220.3l.6 .1"/>
<path d="M91.2 220.3l.6 .2M91.3 220.2v.1M91.3 220.2h.1M91.3 220.3l.5 .1M91.3 220.2l.5 .2M91.3 220.2l.5 .1-.5-.1M91.3 220.2l-.1 .4M91.3 220.2v-.1l.5 .1M91.3 220.1l.5 .2M91.4 220.1h.1M91.4 220.1l.4 .1-.4-.1M91.8 230.8v.2"/>
<path d="M92 230.7l-.1 .2h-.2M92.3 230.3l-.2 .3M92.4 230.2l-.1 .4-.2-.1M95.3 227.5l-.2 .4M95.3 227.5h.1M95.3 227.4v.1M95.4 227.5l-.2 .4-.1-.3M95.4 227.3v.2M96.2 226.5l.2-.2v.3zM96.3 226.4h.1M96.3 226.4v.2v-.2M96.4 226.3h.1"/>
<path d="M96.5 226.2l-.2 .5-.1 .1-.1-.2M96.7 226l-.1 .2M96.8 226l-.2 .2M96.9 225.8l-.1 .4-.2-.1M97.9 223.8l-11.4 11.1M98.1 225.5l-11.8 11.5M98.1 225.5l.7 .2M98.7 224l-9.9 9.6M98.7 224l-9.9 9.7M98.8 225.7l-12.3 12M99.5 224.3l-1.4 1.2M100.2 224.4l-1.4 1.3"/>
<path d="M100.3 224.5l-13.8 13.3M101 224.6l-17.5 17M142.8 230.9v5.1M143.1 231.8l.8 .3zM143.1 231.7l.8 .3M143.1 231.8l.8 .3M143.1 231.9l.8 .3M143.1 234.6l.8 .2M143.1 231.6l.8 .3M143.1 234.5l.8 .2M143.1 231.6l.8 .2M143.1 231.6l.9 .2"/>
<path d="M143.2 231.5l.8 .2M143.2 234.3l.8 .2M143.2 231.5l.9 .2M143.2 234.2l.9 .2M143.3 234.2l-.2 .3v.3M143.3 231.5l-.2 .3v.2M143.5 234.9v.4l-.7 .7M143.5 230.2l-.7 .7M143.5 230.2v1.3M143.5 232.2v2.1M143.9 232.2h.1M143.9 232.1v.1"/>
<path d="M143.9 232.1h.1M143.9 232h.1M143.9 234.9h.1M143.9 234.8h.1M143.9 234.7h.1M143.9 234.7v.3M143.9 231.9h.1M143.9 232.1l-.8-.2 .8 .3M143.9 234.7l-.8-.2 .8 .3M143.9 234.8l-.8-.2 .8 .3M143.9 234.9l-.8-.2 .8 .3M143.9 235h.1"/>
<path d="M143.9 234.6h.1M143.9 231.9l-.8-.2 .8 .2M143.9 231.8v.5M143.9 234.6v.1M143.9 231.9v.1M143.9 231.8h.1M143.9 232.2l-.8-.2 .8 .3M143.9 234.6l-.8-.2 .8 .3M143.9 234.6l-.8-.3 .9 .3M144 232.2h.1M144 231.8h.1M144 235h.1"/>
<path d="M144 234.6h.1M144 234.5h.1M144 231.8l-.1 .1M144 232.2l-.1 .1M144 234.5v.1M144 234.5l-.9-.2 .9 .3M144 231.9l.2-.1-.2 .4zM144 234.6l.2-.1-.2 .4zM144 231.7h.1M144 231.7v.1M144 234.5l-.8-.3 .8 .3M144.1 231.7h.1"/>
<path d="M144.1 232.2h.1M144.1 234.5h.1M144.1 232.2h-.1M144.1 234.9l-.1 .1M144.1 234.4v.1M144.1 234.9h.1M144.1 234.4l-.1 .1M144.1 231.8h.1M144.1 231.7l.1 .1M154.8 227.4v24.9l1.4 .4M154.8 227.4l1.4 .4M156.2 227.8v24.9"/>
<path d="M157.6 225.2a.28 .28 0 0 1 .3 0 .28 .28 0 0 1 .2 .2l-.1 .1a.24 .24 0 0 1-.3 0 .24 .24 0 0 1-.1-.3zM173.9 224.1l.1 .1-.2 .3zM175.4 222.8v-.1a.47 .47 0 0 1 0 .8h-.1a.47 .47 0 0 1 .1-.7zM179.9 224.2l-.2 .2 .1 .2M180 224.2v-.1a.37 .37 0 0 0-.2 .3 .37 .37 0 0 0 .3 .4l.1-.2M180.2 224.3h-.3l.1 .3 .2 .1M180.3 224.3v-.2l-.1 .5 .1 .3 .2-.2M180.6 224.4h-.3v.3l.3 .1M180.7 224.4v.4l.2 .1M180.7 224.4l.2 .1M180.7 224.4v-.1a.37 .37 0 0 0-.2 .3 .37 .37 0 0 0 .3 .3l.1-.1M181 224.5v-.1a.37 .37 0 0 0-.1 .3 .37 .37 0 0 0 .2 .3l.1-.1"/>
<path d="M181.3 224.5l-.3 .1 .1 .3 .2 .1M181.4 224.6v-.1a.37 .37 0 0 0-.2 .3 .37 .37 0 0 0 .3 .3l.1-.1M181.6 224.6l-.3 .1 .1 .3 .2 .1M181.7 224.5l.1 .1a.34 .34 0 0 0 .2 .5l-.3 .1-.1-.2zM181.7 224.7l.3 .1M182.1 224.8v-.2a.37 .37 0 0 0-.2 .4 .37 .37 0 0 0 .3 .3l.1-.1h-.2l-.1-.3h.4M182.4 224.9v.3l.3 .2h-.2a.37 .37 0 0 1-.2-.3 .37 .37 0 0 1 .2-.3l.2 .1M182.8 225v.3l.2 .1M182.8 225v-.2l-.1 .7 .3-.1M182.8 225h.3M183.2 225.1v.4l.3 .1M183.2 225.1v-.2a.37 .37 0 0 0-.2 .4 .37 .37 0 0 0 .2 .3l.1-.1"/>
<path d="M183.2 225.1h.2M183.5 225.5l.1 .1M183.5 225.2v-.2l-.1 .5h.1M183.6 225.2h-.1v.3M183.7 225.1l-.2 .4M184.1 225.3l.2-.1 .1 .2a.27 .27 0 0 1 0 .4 .27 .27 0 0 1-.4 0zM184.1 225.6h.1M184.2 225.2l-.5-.1-.2 .4 .1 .2 .4 .1M184.2 225.5v.1M184.2 225.5h.1M184.2 225.2l-.2 .4v.3M184.3 225.5l-.1 .1"/>
<circle cx="42.6" cy="194.2" r=".2"/>
<circle cx="108.7" cy="194.5" r=".36"/>
<circle cx="108.7" cy="205.5" r=".36"/>
<circle cx="85.2" cy="236" r=".2"/>
<circle cx="173.9" cy="229.8" r=".21"/>
</g>
<g font-size="4.8">
<text x="8.6" y="11.5">ART. 712151 - Cama box de una plaza con 2 cajones y estantes</text>
<text x="112.6" y="88.1">Ñ</text>
<text x="35.1" y="151.8">FAJA REFUERZO</text>
<text x="42.2" y="156.3">ADELANTE</text>
<text x="123.7" y="177.5">FAJA REFUERZO</text>
<text x="135.6" y="182.1">ATRÁS</text>
<text x="32" y="194.2">O</text>
<text x="96.6" y="194.2">X</text>
<text x="94.9" y="213.2">Ñ</text>
<text x="165.5" y="232.1">P</text>
<text x="13.7" y="242.3">FAJA REFUERZO</text>
<text x="20.8" y="246.8">ADELANTE</text>
</g>
<g font-size="4.1">
<text x="20.9" y="23.1">- Faja refuerzo adelante x 4 (57,7 x 6 x15 blanco)</text>
<text x="119.5" y="23.1">- Faja refuerzo atrás x 4 (57,7 x 6 x 18)</text>
<text x="15.5" y="31.6">T Frente cajón x 2 (56,7 x 25,5)</text>
<text x="80.9" y="31.6">U Costado cajón x 4 (35 x 18)</text>
<text x="142" y="31.6">V Fondo cajón x 2 (52,2 x 18)</text>
<text x="14.2" y="39.2">- Piso cajón x 2 (55 x 32,8)</text>
<text x="71.8" y="39.2">- Separador cabecera (39 x 29)</text>
<text x="137.6" y="39.2">- Fondo cabecera (29 x 29)</text>
<text x="10.8" y="46.7">K Estantes x 2 (42,7 x 26)</text>
<text x="66.6" y="46.7">- Fondo cajonera x 2 (117 x 20)</text>
<text x="132.2" y="46.7">Ñ Separador modulo ciego (40,5 x 29)</text>
<text x="13" y="61.6">1</text>
<text x="17.8" y="61.6">Prepare el</text>
<text x="11.6" y="66.2">separador cajonera</text>
<text x="11.6" y="70.1">Ñ atornillando una</text>
<text x="11.6" y="73.9">guía metálica fija</text>
<text x="11.6" y="77.8">derecha en la cara</text>
<text x="11.6" y="81.7">izquierda y una guía</text>
<text x="11.6" y="85.6">metálica izquierda</text>
<text x="11.6" y="89.4">en la cara derecha</text>
<text x="11.6" y="93.3">mediante los</text>
<text x="11.6" y="97.2">tornillos varianta.</text>
<text x="11.6" y="104.9">En el costado</text>
<text x="11.6" y="108.8">cajonera derecho P,</text>
<text x="11.6" y="112.7">atornille una guía</text>
<text x="11.6" y="116.5">metálica derecha y</text>
<text x="11.6" y="120.4">en el costado</text>
<text x="11.6" y="124.3">cajonera izquierdo</text>
<text x="167" y="124.7">Tanto en las fajas</text>
<text x="11.6" y="128.2">O una guía metálica</text>
<text x="167.4" y="128.5">refuerzo adelante</text>
<text x="11.6" y="132">izquierda mediante</text>
<text x="11.6" y="135.9">los tornillos</text>
<text x="162.8" y="136.3">refuerzo atrás como</text>
<text x="167.4" y="132.4">como en las fajas</text>
<text x="11.6" y="139.8">varianta.</text>
<text x="168.6" y="140.2">en frente modulo</text>
<text x="161.9" y="147.9">presión 4 tarugos en</text>
<text x="170.6" y="144">ciego coloque a</text>
<text x="160.1" y="151.8">las perforaciones que</text>
<text x="167.6" y="155.6">muestra la figura.</text>
<text x="17.3" y="269.5">cajonera, seguidamente a este mismo unirle el costado izquierdo cajonera O y el costado derecho</text>
<text x="19.8" y="265">2</text>
<text x="24.6" y="265">Desde atrás y mediante dos tornillos Allen de 5 cm, una el separador cajonera Ñ con el fondo</text>
<text x="19.8" y="273.4">cajonera P. Previamente haga coincidir los tarugos guías de las fajas refuerzo adelanta y atrás,</text>
<text x="58.2" y="277.3">con las perforaciones de los costados y el separador.</text>
<text x="21.2" y="285">Verifique que los cantos melaminicos de las fajas refuerzo atrás queden hacia el frente.</text>
</g>
<text font-size="3.6" x="188.8" y="289.3">Pagina 1</text>
</svg>
